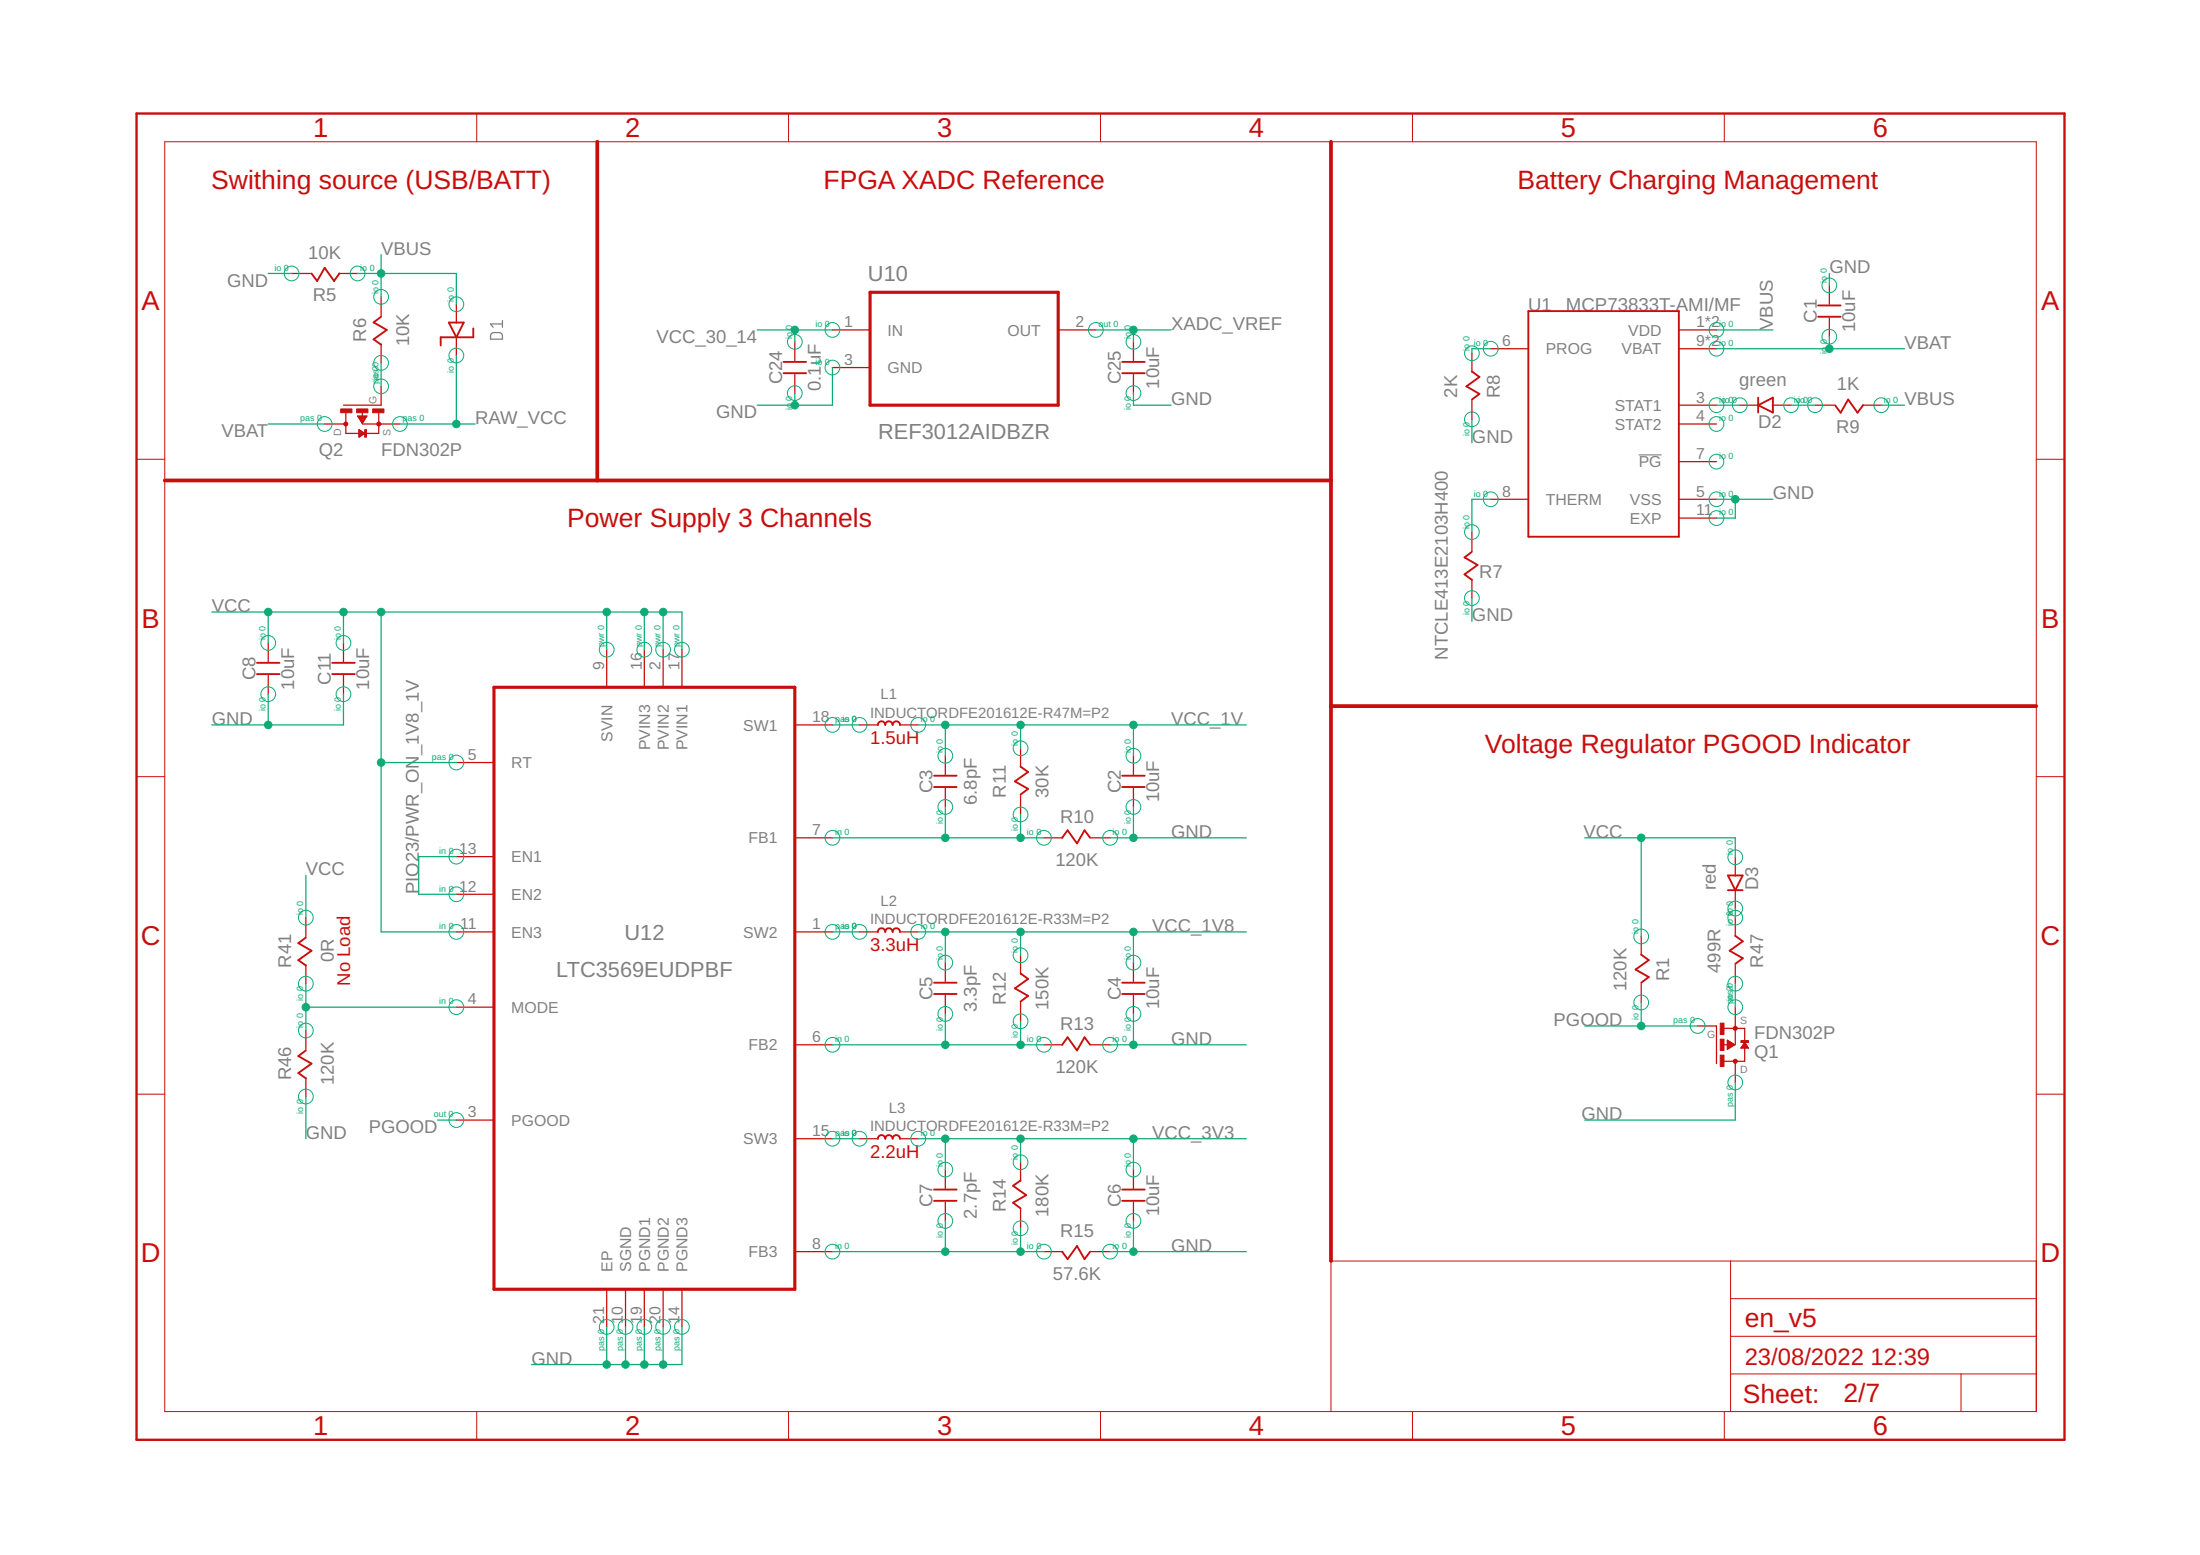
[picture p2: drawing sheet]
<svg xmlns="http://www.w3.org/2000/svg" width="297mm" height="210mm" viewBox="0 0 297 210" stroke-linecap="round" stroke-linejoin="round" font-family="sans-serif">
<path d="M66.4 45a1.54 1.54 0 0 1 1.2-.1l.2 .3v.6h-1.6l.1-.6zM67.8 43.3v.9M67.8 43.7h-1.6l.4 .5" fill="none" stroke="#808080" stroke-width=".17"/>
<path d="M221.3 61.4h3" fill="none" stroke="#808080" stroke-width=".15"/>
<path d="M80.6 19.1v45.8M179.7 19.1v151.1M22.2 64.9h157.5M179.7 95.3h95.2" fill="none" stroke="#c90d0c" stroke-width=".51"/>
<g fill="none" stroke="#c90d0c" stroke-width=".14">
<path d="M22.2 19.1h252.7v171.4h-252.7zM64.4 15.3v3.8M106.5 15.3v3.8M148.6 15.3v3.8M190.7 15.3v3.8M232.8 15.3v3.8M48.3 56.2h1.3l-.7 1zM48.3 56.2h1.2M48.4 56.3h1M48.4 56.4h1M48.5 56.5h.9M48.5 56.5h.8"/>
<path d="M48.6 56.6h.7M48.6 56.7h.6M48.7 56.8h.4M48.7 56.9h.4M48.8 56.9h.3M48.8 57h.2M48.9 57.1h.1M18.4 62h3.8M274.9 62h3.8M18.4 104.8h3.8M274.9 104.8h3.8M18.4 147.7h3.8"/>
<path d="M233.2 140.4l1 .6-1 .7zM233.2 141.6h.1M233.2 141.6h.2M233.2 141.5h.3M233.2 141.4h.4M233.2 141.4h.5M233.2 141.3h.6M233.2 141.2h.7M233.2 141.1h.8M233.2 141.1h.9M233.2 141h1M233.2 140.9h.9"/>
<path d="M233.2 140.9h.8M233.2 140.8h.7M233.2 140.7h.6M233.2 140.7h.4M233.2 140.6h.3M233.2 140.5h.2M233.2 140.4h.1M274.9 147.7h3.8M233.7 170.2v20.3M233.7 175.3h41.2M274.9 170.2h-95.2v20.3M64.4 190.5v3.9"/>
<path d="M106.5 190.5v3.9M148.6 190.5v3.9M190.7 190.5v3.9M232.8 190.5v3.9M233.7 185.5h41.2M233.7 180.4h41.2M264.8 185.5v5"/>
</g>
<path d="M18.4 15.3h260.3v179.1h-260.3z" fill="none" stroke="#c90d0c" stroke-width=".32"/>
<g fill="none" stroke="#c90d0c" stroke-width=".17">
<path d="M39.4 36.9h2.5M45.7 36.9h2.6M247 38.5v2.6M43.8 57.2h2.9M48.5 58l.7 .5-.7 .5zM48.5 58.9h.1M48.5 58.8h.3M48.5 58.7h.5M48.5 58.5h.7M48.5 58.4h.6M48.5 58.3h.4M48.5 58.2h.2"/>
<path d="M48.5 58.1h.1M48.9 55.3v.9M48.9 57.2h5.1M51.1 55.3v3.2h-4.4v-2.9M51.5 52.2v2.5h-5.1M51.5 40.1v2.5M51.5 46.4v2.6M61.6 41.1v2.5M61.6 45.4v2.6M107.3 46.1v2.6M107.3 50.5v2.6M112.4 44.5h5.1"/>
<path d="M112.4 49.6h5.1M142.9 44.5h5.1M153 46.1v2.6M153 50.5v2.6M198.7 47.7v2.5M198.7 54.1v2.5M201.3 47.1h5.1M226.7 54.7h5.1M226.7 57.2h5.1M226.7 44.5h5.1M226.7 47.1h5.1M234.9 54.7h2.5"/>
<path d="M239.3 54.7h2.5M245.1 54.7h2.5M247 42.9v2.5M251.5 54.7h2.5M198.7 71.8v2.6M198.7 78.2v2.5M201.3 67.4h5.1M226.7 67.4h5.1M226.7 62.3h5.1M226.7 69.9h5.1M36.2 86.8v2.5M36.2 91.2v2.5"/>
<path d="M46.4 86.8v2.5M46.4 91.2v2.5M81.9 87.7v5.1M87 87.7v5.1M89.5 87.7v5.1M92.1 87.7v5.1M107.3 97.9h5.1M116.1 97.9h2.5M121.4 97.9h2.6M61.6 115.6h5.1M61.6 102.9h5.1M107.3 113.1h5.1"/>
<path d="M127.6 102v2.6M127.6 106.4v2.5M137.8 101v2.5M137.8 107.4v2.5M140.9 113.1h2.6M147.3 113.1h2.6M153 102v2.6M153 106.4v2.5M234.3 115.7v2.6M41.3 123.9v2.5M41.3 130.2v2.6M41.3 139.1v2.5"/>
<path d="M61.6 120.7h5.1M61.6 125.8h5.1M61.6 136h5.1M107.3 125.8h5.1M116.1 125.8h2.5M121.4 125.8h2.6M127.6 129.9v2.6M127.6 134.3v2.6M137.8 128.9v2.6M137.8 135.3v2.6M153 129.9v2.6M153 134.3v2.6"/>
<path d="M221.6 126.4v2.5M221.6 132.8v2.5M229.2 138.5h2.6v5.1M232.4 138.8h3.2v4.5h-2.9M234.3 120.1v2.5M234.3 123.9v2.5M234.3 130.2v2.6M234.3 136v5M41.3 145.5v2.5M61.6 151.2h5.1M107.3 153.7h5.1M107.3 141h5.1"/>
<path d="M116.1 153.7h2.5M121.4 153.7h2.6M127.6 157.9v2.5M137.8 156.9v2.5M140.9 141h2.6M147.3 141h2.6M153 157.9v2.5M232.4 141h.8M234.3 143.3v2.8M235.1 141.4h.9M235.2 141.3h.7M235.3 141.2h.6"/>
<path d="M235.4 141h.4M235.4 140.9h.3M235.5 140.8h.1M235.6 140.7l.5 .8h-1zM81.9 174v5.1M84.5 174v5.1M87 174v5.1M89.5 174v5.1M92.1 174v5.1M107.3 169h5.1M127.6 162.3v2.5M137.8 163.3v2.5"/>
<path d="M140.9 169h2.6M147.3 169h2.6M153 162.3v2.5"/>
</g>
<g fill="none" stroke="#c90d0c" stroke-width=".42">
<path d="M117.5 39.5h25.4v15.2h-25.4zM66.7 92.8h40.6v81.2h-40.6z"/>
<circle cx="46.7" cy="57.2" r=".13"/>
<circle cx="51.1" cy="57.2" r=".13"/>
<circle cx="234.3" cy="138.8" r=".13"/>
<circle cx="234.3" cy="143.3" r=".13"/>
</g>
<g fill="#c90d0c" stroke="#c90d0c" stroke-width=".14">
<path d="M46 55.2h1.5v.5h-1.5z"/>
<path d="M48.2 55.2h1.5v.5h-1.5z"/>
<path d="M50.3 55.2h1.5v.5h-1.5z"/>
<path d="M49.2 58h.3v1h-.3z"/>
<path d="M232.3 142.4h.5v1.6h-.5z"/>
<path d="M232.3 140.3h.5v1.5h-.5z"/>
<path d="M232.3 138.1h.5v1.5h-.5z"/>
<path d="M235.1 140.5h1v.2h-1z"/>
</g>
<g fill="none" stroke="#c90d0c" stroke-width=".25">
<path d="M42.1 36.9l.7 1 1-1.7 1.3 1.7 .7-1M51.5 42.8l-1.1 .7 1.8 1-1.8 1.3 1.1 .7M60.6 43.5h2l-1 2zM63.9 44.3v1.2h-4.4v1.1M105.8 50.4h3M105.8 48.9h3M151.5 50.4h3.1M151.5 48.9h3.1M198.7 50.1l1 .8-1.7 1.3 1.7 1-1 .7M206.4 42h20.3v30.5h-20.3zM237.4 54.7l2-1v2zM237.4 53.7v2"/>
<path d="M245.5 42.8h3M245.5 41.2h3M247.8 54.7l.7 1 1-1.8 1.3 1.8 .7-1M198.7 74.5l-1 .7 1.8 1.1-1.8 1.2 1 .8M34.7 89.5h3M34.7 91h3M44.9 89.5h3M44.9 91h3M118.5 97.9a.51 .51 0 0 1 .5-.5 .51 .51 0 0 1 .5 .5 .5 .5 0 0 1 .5-.5 .5 .5 0 0 1 .5 .5 .5 .5 0 0 1 .5-.5 .5 .5 0 0 1 .5 .5M126.1 106.2h3.1M126.1 104.7h3.1M137.8 103.5l1 .7-1.8 1.3 1.8 1-1 .8"/>
<path d="M143.4 113.1l.7-1 1.3 1.8 1-1.8 .8 1M151.5 106.2h3.1M151.5 104.7h3.1M233.3 118.2h2l-1 2zM41.3 126.6l-1 .7 1.8 1-1.8 1.3 1 .7M118.5 125.8a.51 .51 0 0 1 .5-.5 .51 .51 0 0 1 .5 .5 .5 .5 0 0 1 .5-.5 .5 .5 0 0 1 .5 .5 .5 .5 0 0 1 .5-.5 .5 .5 0 0 1 .5 .5M126.1 132.7h3.1M126.1 134.2h3.1M137.8 131.4l1 .7-1.8 1.3 1.8 1-1 .8M151.5 132.7h3.1M151.5 134.2h3.1M221.6 128.9l1 .7-1.8 1.3 1.8 1-1 .8"/>
<path d="M233.3 120.2h2M234.3 126.3l1 .8-1.8 1.2 1.8 1-1 .8M41.3 141.8l-1 .8 1.8 1-1.8 1.2 1 .8M118.5 153.7a.51 .51 0 0 1 .5-.5 .51 .51 0 0 1 .5 .5 .5 .5 0 0 1 .5-.5 .5 .5 0 0 1 .5 .5 .5 .5 0 0 1 .5-.5 .5 .5 0 0 1 .5 .5M137.8 159.3l-1 .8 1.8 1.2-1.8 1 1 .8M143.4 141l.7-1 1.3 1.8 1-1.8 .8 1M126.1 160.6h3.1M126.1 162.1h3.1M143.4 169l.7 1 1.3-1.8 1 1.8 .8-1M151.5 160.6h3.1M151.5 162.1h3.1"/>
</g>
<g fill="none" stroke="#0dab76" stroke-width=".14">
<circle cx="39.4" cy="36.9" r=".99"/>
<circle cx="48.3" cy="36.9" r=".99"/>
<circle cx="247" cy="38.5" r=".99"/>
<circle cx="43.8" cy="57.2" r=".99"/>
<circle cx="51.5" cy="40.1" r=".99"/>
<circle cx="51.5" cy="49" r=".99"/>
<circle cx="51.5" cy="52.2" r=".99"/>
<circle cx="54" cy="57.2" r=".99"/>
<circle cx="61.6" cy="41.1" r=".99"/>
<circle cx="61.6" cy="48" r=".99"/>
<circle cx="107.3" cy="53.1" r=".99"/>
<circle cx="107.3" cy="46.1" r=".99"/>
<circle cx="112.4" cy="49.6" r=".99"/>
<circle cx="112.4" cy="44.5" r=".99"/>
<circle cx="148" cy="44.5" r=".99"/>
<circle cx="153" cy="53.1" r=".99"/>
<circle cx="153" cy="46.1" r=".99"/>
<circle cx="198.7" cy="47.7" r=".99"/>
<circle cx="198.7" cy="56.6" r=".99"/>
<circle cx="201.3" cy="47.1" r=".99"/>
<circle cx="231.8" cy="54.7" r=".99"/>
<circle cx="231.8" cy="57.2" r=".99"/>
<circle cx="231.8" cy="47.1" r=".99"/>
<circle cx="231.8" cy="44.5" r=".99"/>
<circle cx="234.9" cy="54.7" r=".99"/>
<circle cx="241.8" cy="54.7" r=".99"/>
<circle cx="245.1" cy="54.7" r=".99"/>
<circle cx="247" cy="45.4" r=".99"/>
<circle cx="254" cy="54.7" r=".99"/>
<circle cx="198.7" cy="71.8" r=".99"/>
<circle cx="201.3" cy="67.4" r=".99"/>
<circle cx="231.8" cy="67.4" r=".99"/>
<circle cx="231.8" cy="62.3" r=".99"/>
<circle cx="231.8" cy="69.9" r=".99"/>
<circle cx="36.2" cy="93.7" r=".99"/>
<circle cx="36.2" cy="86.8" r=".99"/>
<circle cx="46.4" cy="93.7" r=".99"/>
<circle cx="46.4" cy="86.8" r=".99"/>
<circle cx="81.9" cy="87.7" r=".99"/>
<circle cx="87" cy="87.7" r=".99"/>
<circle cx="89.5" cy="87.7" r=".99"/>
<circle cx="92.1" cy="87.7" r=".99"/>
<circle cx="112.4" cy="97.9" r=".99"/>
<circle cx="116.1" cy="97.9" r=".99"/>
<circle cx="124" cy="97.9" r=".99"/>
<circle cx="198.7" cy="80.7" r=".99"/>
<circle cx="61.6" cy="115.6" r=".99"/>
<circle cx="61.6" cy="102.9" r=".99"/>
<circle cx="112.4" cy="113.1" r=".99"/>
<circle cx="127.6" cy="108.9" r=".99"/>
<circle cx="127.6" cy="102" r=".99"/>
<circle cx="137.8" cy="101" r=".99"/>
<circle cx="137.8" cy="109.9" r=".99"/>
<circle cx="140.9" cy="113.1" r=".99"/>
<circle cx="149.9" cy="113.1" r=".99"/>
<circle cx="153" cy="108.9" r=".99"/>
<circle cx="153" cy="102" r=".99"/>
<circle cx="234.3" cy="115.7" r=".99"/>
<circle cx="41.3" cy="123.9" r=".99"/>
<circle cx="41.3" cy="132.8" r=".99"/>
<circle cx="41.3" cy="139.1" r=".99"/>
<circle cx="61.6" cy="136" r=".99"/>
<circle cx="61.6" cy="125.8" r=".99"/>
<circle cx="61.6" cy="120.7" r=".99"/>
<circle cx="112.4" cy="125.8" r=".99"/>
<circle cx="116.1" cy="125.8" r=".99"/>
<circle cx="124" cy="125.8" r=".99"/>
<circle cx="127.6" cy="129.9" r=".99"/>
<circle cx="127.6" cy="136.9" r=".99"/>
<circle cx="137.8" cy="128.9" r=".99"/>
<circle cx="137.8" cy="137.9" r=".99"/>
<circle cx="153" cy="136.9" r=".99"/>
<circle cx="153" cy="129.9" r=".99"/>
<circle cx="221.6" cy="126.4" r=".99"/>
<circle cx="221.6" cy="135.3" r=".99"/>
<circle cx="229.2" cy="138.5" r=".99"/>
<circle cx="234.3" cy="136" r=".99"/>
<circle cx="234.3" cy="132.8" r=".99"/>
<circle cx="234.3" cy="122.6" r=".99"/>
<circle cx="234.3" cy="123.9" r=".99"/>
<circle cx="41.3" cy="148" r=".99"/>
<circle cx="61.6" cy="151.2" r=".99"/>
<circle cx="112.4" cy="141" r=".99"/>
<circle cx="112.4" cy="153.7" r=".99"/>
<circle cx="116.1" cy="153.7" r=".99"/>
<circle cx="124" cy="153.7" r=".99"/>
<circle cx="127.6" cy="157.9" r=".99"/>
<circle cx="137.8" cy="156.9" r=".99"/>
<circle cx="140.9" cy="141" r=".99"/>
<circle cx="149.9" cy="141" r=".99"/>
<circle cx="153" cy="157.9" r=".99"/>
<circle cx="234.3" cy="146.1" r=".99"/>
<circle cx="81.9" cy="179.1" r=".99"/>
<circle cx="84.5" cy="179.1" r=".99"/>
<circle cx="87" cy="179.1" r=".99"/>
<circle cx="89.5" cy="179.1" r=".99"/>
<circle cx="92.1" cy="179.1" r=".99"/>
<circle cx="112.4" cy="169" r=".99"/>
<circle cx="127.6" cy="164.8" r=".99"/>
<circle cx="137.8" cy="165.8" r=".99"/>
<circle cx="140.9" cy="169" r=".99"/>
<circle cx="149.9" cy="169" r=".99"/>
<circle cx="153" cy="164.8" r=".99"/>
</g>
<g fill="none" stroke="#0dab76" stroke-width=".17">
<path d="M36.2 36.9h3.2M48.3 36.9h13.3v4.2M51.5 34.4v5.7M247 36.9v1.6M36.2 57.2h7.6M51.5 49v3.2M54 57.2h10.2M61.6 48v9.2M102.2 44.5h10.2M107.3 44.5v1.6M107.3 53.1v1.6M112.4 49.6v5.1h-10.2"/>
<path d="M148 44.5h10.1M153 53.1v1.6h5.1M153 44.5v1.6M198.7 56.6v3.2M201.3 47.1h-2.6v.6M231.8 47.1h25.4M231.8 44.5h7.6M231.8 54.7h3.1M241.8 54.7h3.3M247 45.4v1.7M254 54.7h3.2M201.3 67.4h-2.6v4.4"/>
<path d="M231.8 67.4h7.6M234.3 67.4v2.5h-2.5M28.6 82.6h63.5v5.1M36.2 82.6v4.2M36.2 93.7v4.2M46.4 82.6v4.2M46.4 93.7v4.2h-17.8M51.5 82.6v43.2h10.1M81.9 82.6v5.1M87 82.6v5.1M89.5 82.6v5.1M112.4 97.9h3.7"/>
<path d="M124 97.9h44.3M127.6 97.9v4.1M137.8 97.9v3.1M153 97.9v4.1M198.7 80.7v3.2M41.3 118.2v5.7M51.5 102.9h10.1M61.6 115.6h-5.1v5.1h5.1M112.4 113.1h28.5M127.6 108.9v4.2M137.8 109.9v3.2M149.9 113.1h18.4"/>
<path d="M153 108.9v4.2M214 113.1h20.3v2.6M221.6 113.1v13.3M41.3 132.8v6.3M41.3 136h20.3M112.4 125.8h3.7M124 125.8h44.3M127.6 125.8v4.1M127.6 136.9v4.1M137.8 125.8v3.1M137.8 137.9v3.1M153 125.8v4.1"/>
<path d="M153 136.9v4.1M214 138.5h15.2M221.6 135.3v3.2M234.3 122.6v1.3M234.3 132.8v3.2M41.3 148v5.7M59.1 151.2h2.5M112.4 141h28.5M112.4 153.7h3.7M124 153.7h44.3M127.6 153.7v4.2M137.8 153.7v3.2"/>
<path d="M149.9 141h18.4M153 153.7v4.2M234.3 146.1v5.1h-20.3M81.9 179.1v5.1M84.5 179.1v5.1M87 179.1v5.1M89.5 179.1v5.1M92.1 179.1v5.1h-20.3M112.4 169h28.5M127.6 164.8v4.2M137.8 165.8v3.2M149.9 169h18.4"/>
<path d="M153 164.8v4.2"/>
</g>
<g fill="#0dab76" stroke="#0dab76" stroke-width=".14">
<circle cx="247" cy="47.1" r=".51"/>
<circle cx="51.5" cy="36.9" r=".51"/>
<circle cx="234.3" cy="67.4" r=".51"/>
<circle cx="36.2" cy="97.9" r=".51"/>
<circle cx="153" cy="169" r=".51"/>
<circle cx="153" cy="113.1" r=".51"/>
<circle cx="153" cy="141" r=".51"/>
<circle cx="81.9" cy="184.2" r=".51"/>
<circle cx="84.5" cy="184.2" r=".51"/>
<circle cx="87" cy="184.2" r=".51"/>
<circle cx="89.5" cy="184.2" r=".51"/>
<circle cx="107.3" cy="54.7" r=".51"/>
<circle cx="61.6" cy="57.2" r=".51"/>
<circle cx="153" cy="44.5" r=".51"/>
<circle cx="89.5" cy="82.6" r=".51"/>
<circle cx="87" cy="82.6" r=".51"/>
<circle cx="81.9" cy="82.6" r=".51"/>
<circle cx="46.4" cy="82.6" r=".51"/>
<circle cx="36.2" cy="82.6" r=".51"/>
<circle cx="51.5" cy="82.6" r=".51"/>
<circle cx="51.5" cy="102.9" r=".51"/>
<circle cx="221.6" cy="113.1" r=".51"/>
<circle cx="127.6" cy="97.9" r=".51"/>
<circle cx="137.8" cy="97.9" r=".51"/>
<circle cx="153" cy="97.9" r=".51"/>
<circle cx="137.8" cy="113.1" r=".51"/>
<circle cx="127.6" cy="113.1" r=".51"/>
<circle cx="127.6" cy="125.8" r=".51"/>
<circle cx="137.8" cy="125.8" r=".51"/>
<circle cx="153" cy="125.8" r=".51"/>
<circle cx="137.8" cy="169" r=".51"/>
<circle cx="127.6" cy="169" r=".51"/>
<circle cx="137.8" cy="141" r=".51"/>
<circle cx="127.6" cy="141" r=".51"/>
<circle cx="127.6" cy="153.7" r=".51"/>
<circle cx="137.8" cy="153.7" r=".51"/>
<circle cx="153" cy="153.7" r=".51"/>
<circle cx="41.3" cy="136" r=".51"/>
<circle cx="221.6" cy="138.5" r=".51"/>
<circle cx="107.3" cy="44.5" r=".51"/>
</g>
<g font-size="3.7" fill="#c90d0c">
<text x="42.3" y="18.5">1</text>
<text x="84.4" y="18.5">2</text>
<text x="126.5" y="18.5">3</text>
<text x="168.6" y="18.5">4</text>
<text x="210.7" y="18.5">5</text>
<text x="252.9" y="18.5">6</text>
<text x="19.1" y="41.9">A</text>
<text x="275.6" y="41.9">A</text>
<text x="19.1" y="84.7">B</text>
<text x="275.6" y="84.7">B</text>
<text x="19" y="127.6">C</text>
<text x="275.5" y="127.6">C</text>
<text x="19" y="170.4">D</text>
<text x="275.5" y="170.4">D</text>
<text x="42.3" y="193.7">1</text>
<text x="84.4" y="193.7">2</text>
<text x="126.5" y="193.7">3</text>
<text x="168.6" y="193.7">4</text>
<text x="210.7" y="193.7">5</text>
<text x="252.9" y="193.7">6</text>
</g>
<g font-size="3.6" fill="#c90d0c">
<text x="28.5" y="25.5">Swithing source (USB/BATT)</text>
<text x="111.2" y="25.5">FPGA XADC Reference</text>
<text x="204.9" y="25.5">Battery Charging Management</text>
<text x="76.6" y="71.2">Power Supply 3 Channels</text>
<text x="200.5" y="101.7">Voltage Regulator PGOOD Indicator</text>
<text x="235.6" y="179.1">en_v5</text>
<text x="235.3" y="189.4">Sheet:</text>
<text x="248.9" y="189.3">2/7</text>
</g>
<g font-size="3.2" fill="#c90d0c">
<text x="235.6" y="184.2">23/08/2022</text>
<text x="252.6" y="184.2">12:39</text>
</g>
<g font-size="2.9" fill="#808080">
<text x="117.2" y="37.9">U10</text>
<text x="118.6" y="59.3">REF3012AIDBZR</text>
<text x="75.1" y="131.9">LTC3569EUDPBF</text>
<text x="84.3" y="126.8">U12</text>
</g>
<g font-size="2.5" fill="#808080">
<text x="41.6" y="34.9">10K</text>
<text x="51.5" y="34.4">VBUS</text>
<text x="30.7" y="38.7">GND</text>
<text x="42.2" y="40.7">R5</text>
<text x="206.3" y="42">U1</text>
<text x="247" y="36.9">GND</text>
<text x="49.5" y="46.1" transform="rotate(-90 49.5 46.1)">R6</text>
<text x="55.2" y="46.8" transform="rotate(-90 55.2 46.8)">10K</text>
<text x="88.6" y="46.3">VCC_30_14</text>
<text x="158.1" y="44.5">XADC_VREF</text>
<text x="211.4" y="42">MCP73833T-AMI/MF</text>
<text x="239.4" y="44.5" transform="rotate(-90 239.4 44.5)">VBUS</text>
<text x="245.3" y="43.6" transform="rotate(-90 245.3 43.6)">C1</text>
<text x="250.5" y="44.8" transform="rotate(-90 250.5 44.8)">10uF</text>
<text x="257.2" y="47.1">VBAT</text>
<text x="105.6" y="51.9" transform="rotate(-90 105.6 51.9)">C24</text>
<text x="110.8" y="52.8" transform="rotate(-90 110.8 52.8)">0.1uF</text>
<text x="151.3" y="51.9" transform="rotate(-90 151.3 51.9)">C25</text>
<text x="156.5" y="52.4" transform="rotate(-90 156.5 52.4)">10uF</text>
<text x="196.7" y="53.7" transform="rotate(-90 196.7 53.7)">2K</text>
<text x="202.5" y="53.8" transform="rotate(-90 202.5 53.8)">R8</text>
<text x="234.8" y="52.1">green</text>
<text x="248" y="52.7">1K</text>
<text x="29.9" y="59">VBAT</text>
<text x="64.1" y="57.2">RAW_VCC</text>
<text x="96.7" y="56.5">GND</text>
<text x="158.1" y="54.7">GND</text>
<text x="198.7" y="59.8">GND</text>
<text x="237.4" y="57.8">D2</text>
<text x="247.9" y="58.5">R9</text>
<text x="257.2" y="54.7">VBUS</text>
<text x="43" y="61.5">Q2</text>
<text x="51.5" y="61.5">FDN302P</text>
<text x="239.4" y="67.4">GND</text>
<text x="28.6" y="82.6">VCC</text>
<text x="198.7" y="83.9">GND</text>
<text x="199.7" y="78.1">R7</text>
<text x="195.5" y="89.1" transform="rotate(-90 195.5 89.1)">NTCLE413E2103H400</text>
<text x="34.5" y="91.8" transform="rotate(-90 34.5 91.8)">C8</text>
<text x="39.7" y="93.1" transform="rotate(-90 39.7 93.1)">10uF</text>
<text x="44.7" y="92.4" transform="rotate(-90 44.7 92.4)">C11</text>
<text x="49.9" y="93.1" transform="rotate(-90 49.9 93.1)">10uF</text>
<text x="28.6" y="97.9">GND</text>
<text x="158.1" y="97.9">VCC_1V</text>
<text x="125.9" y="107.1" transform="rotate(-90 125.9 107.1)">C3</text>
<text x="135.8" y="107.7" transform="rotate(-90 135.8 107.7)">R11</text>
<text x="141.6" y="107.7" transform="rotate(-90 141.6 107.7)">30K</text>
<text x="151.3" y="107.1" transform="rotate(-90 151.3 107.1)">C2</text>
<text x="131.9" y="108.7" transform="rotate(-90 131.9 108.7)">6.8pF</text>
<text x="143.1" y="111.1">R10</text>
<text x="156.5" y="108.3" transform="rotate(-90 156.5 108.3)">10uF</text>
<text x="158.1" y="113.1">GND</text>
<text x="213.8" y="113.1">VCC</text>
<text x="41.3" y="118.2">VCC</text>
<text x="142.5" y="116.9">120K</text>
<text x="56.5" y="120.7" transform="rotate(-90 56.5 120.7)">PIO23/PWR_ON_1V8_1V</text>
<text x="155.6" y="125.8">VCC_1V8</text>
<text x="231.7" y="120.2" transform="rotate(-90 231.7 120.2)">red</text>
<text x="237.4" y="120.2" transform="rotate(-90 237.4 120.2)">D3</text>
<text x="39.3" y="130.6" transform="rotate(-90 39.3 130.6)">R41</text>
<text x="45.1" y="129.9" transform="rotate(-90 45.1 129.9)">0R</text>
<text x="232.3" y="131.3" transform="rotate(-90 232.3 131.3)">499R</text>
<text x="238.1" y="130.6" transform="rotate(-90 238.1 130.6)">R47</text>
<text x="125.9" y="135" transform="rotate(-90 125.9 135)">C5</text>
<text x="131.9" y="136.6" transform="rotate(-90 131.9 136.6)">3.3pF</text>
<text x="135.8" y="135.7" transform="rotate(-90 135.8 135.7)">R12</text>
<text x="141.6" y="136.3" transform="rotate(-90 141.6 136.3)">150K</text>
<text x="151.3" y="135" transform="rotate(-90 151.3 135)">C4</text>
<text x="156.5" y="136.2" transform="rotate(-90 156.5 136.2)">10uF</text>
<text x="219.6" y="133.8" transform="rotate(-90 219.6 133.8)">120K</text>
<text x="225.4" y="132.5" transform="rotate(-90 225.4 132.5)">R1</text>
<text x="143.1" y="139">R13</text>
<text x="158.1" y="141">GND</text>
<text x="209.8" y="138.5">PGOOD</text>
<text x="236.8" y="140.3">FDN302P</text>
<text x="236.8" y="142.8">Q1</text>
<text x="39.3" y="145.9" transform="rotate(-90 39.3 145.9)">R46</text>
<text x="45.1" y="146.5" transform="rotate(-90 45.1 146.5)">120K</text>
<text x="142.5" y="144.8">120K</text>
<text x="41.3" y="153.7">GND</text>
<text x="49.8" y="153">PGOOD</text>
<text x="155.6" y="153.7">VCC_3V3</text>
<text x="213.5" y="151.2">GND</text>
<text x="125.9" y="162.9" transform="rotate(-90 125.9 162.9)">C7</text>
<text x="131.9" y="164.5" transform="rotate(-90 131.9 164.5)">2.7pF</text>
<text x="135.8" y="163.6" transform="rotate(-90 135.8 163.6)">R14</text>
<text x="141.6" y="164.3" transform="rotate(-90 141.6 164.3)">180K</text>
<text x="143.1" y="167">R15</text>
<text x="151.3" y="162.9" transform="rotate(-90 151.3 162.9)">C6</text>
<text x="156.5" y="164.2" transform="rotate(-90 156.5 164.2)">10uF</text>
<text x="142.2" y="172.7">57.6K</text>
<text x="158.1" y="169">GND</text>
<text x="71.8" y="184.2">GND</text>
</g>
<g font-size="2.5" fill="#c90d0c">
<text x="117.5" y="100.4">1.5uH</text>
<text x="117.5" y="128.3">3.3uH</text>
<text x="47.3" y="133" transform="rotate(-90 47.3 133)">No Load</text>
<text x="117.5" y="156.3">2.2uH</text>
</g>
<g font-size="2.1" fill="#808080">
<text x="114" y="44.2">1</text>
<text x="119.8" y="45.3">IN</text>
<text x="136" y="45.3">OUT</text>
<text x="145.2" y="44.2">2</text>
<text x="202.8" y="46.7">6</text>
<text x="208.7" y="47.8">PROG</text>
<text x="218.9" y="47.8">VBAT</text>
<text x="219.8" y="45.3">VDD</text>
<text x="229" y="44.2">1*2</text>
<text x="229" y="46.7">9*2</text>
<text x="114" y="49.3">3</text>
<text x="119.8" y="50.4">GND</text>
<text x="218" y="55.5">STAT1</text>
<text x="218" y="58">STAT2</text>
<text x="229" y="54.3">3</text>
<text x="229" y="56.9">4</text>
<text x="221.3" y="63.1">PG</text>
<text x="229" y="62">7</text>
<text x="202.8" y="67">8</text>
<text x="208.7" y="68.1">THERM</text>
<text x="220.1" y="68.1">VSS</text>
<text x="220.1" y="70.7">EXP</text>
<text x="229" y="67">5</text>
<text x="229" y="69.6">11</text>
<text x="81.6" y="90.4" transform="rotate(-90 81.6 90.4)">9</text>
<text x="86.6" y="90.4" transform="rotate(-90 86.6 90.4)">16</text>
<text x="89.2" y="90.4" transform="rotate(-90 89.2 90.4)">2</text>
<text x="91.7" y="90.4" transform="rotate(-90 91.7 90.4)">17</text>
<text x="82.7" y="100.1" transform="rotate(-90 82.7 100.1)">SVIN</text>
<text x="87.8" y="101.3" transform="rotate(-90 87.8 101.3)">PVIN3</text>
<text x="90.3" y="101.3" transform="rotate(-90 90.3 101.3)">PVIN2</text>
<text x="92.8" y="101.3" transform="rotate(-90 92.8 101.3)">PVIN1</text>
<text x="100.3" y="98.6">SW1</text>
<text x="109.7" y="97.5">18</text>
<text x="63.2" y="102.6">5</text>
<text x="69" y="103.7">RT</text>
<text x="101.1" y="113.9">FB1</text>
<text x="109.7" y="112.7">7</text>
<text x="62" y="115.3">13</text>
<text x="69" y="116.4">EN1</text>
<text x="62" y="120.4">12</text>
<text x="62.1" y="125.4">11</text>
<text x="69" y="121.5">EN2</text>
<text x="109.7" y="125.4">1</text>
<text x="69" y="126.6">EN3</text>
<text x="100.3" y="126.6">SW2</text>
<text x="63.2" y="135.6">4</text>
<text x="69" y="136.7">MODE</text>
<text x="101.1" y="141.8">FB2</text>
<text x="109.7" y="140.7">6</text>
<text x="63.2" y="150.8">3</text>
<text x="69" y="151.9">PGOOD</text>
<text x="100.3" y="154.5">SW3</text>
<text x="109.7" y="153.4">15</text>
<text x="82.7" y="171.7" transform="rotate(-90 82.7 171.7)">EP</text>
<text x="85.2" y="171.7" transform="rotate(-90 85.2 171.7)">SGND</text>
<text x="87.8" y="171.7" transform="rotate(-90 87.8 171.7)">PGND1</text>
<text x="90.3" y="171.7" transform="rotate(-90 90.3 171.7)">PGND2</text>
<text x="92.8" y="171.7" transform="rotate(-90 92.8 171.7)">PGND3</text>
<text x="101.1" y="169.7">FB3</text>
<text x="109.7" y="168.6">8</text>
<text x="81.6" y="178.7" transform="rotate(-90 81.6 178.7)">21</text>
<text x="84.1" y="178.7" transform="rotate(-90 84.1 178.7)">10</text>
<text x="86.6" y="178.7" transform="rotate(-90 86.6 178.7)">19</text>
<text x="89.2" y="178.7" transform="rotate(-90 89.2 178.7)">20</text>
<text x="91.7" y="178.7" transform="rotate(-90 91.7 178.7)">14</text>
</g>
<g font-size="2" fill="#808080">
<text x="118.9" y="94.3">L1</text>
<text x="117.5" y="96.9">INDUCTORDFE201612E-R47M=P2</text>
<text x="117.5" y="124.8">INDUCTORDFE201612E-R33M=P2</text>
<text x="118.9" y="122.3">L2</text>
<text x="117.5" y="152.7">INDUCTORDFE201612E-R33M=P2</text>
<text x="120" y="150.2">L3</text>
</g>
<g font-size="1.4" fill="#808080">
<text x="46.1" y="58.9" transform="rotate(-90 46.1 58.9)">D</text>
<text x="50.8" y="54.5" transform="rotate(-90 50.8 54.5)">G</text>
<text x="52.7" y="58.8" transform="rotate(-90 52.7 58.8)">S</text>
<text x="230.5" y="140.1">G</text>
<text x="234.9" y="138.2">S</text>
<text x="234.9" y="144.9">D</text>
</g>
<g font-size="1.2" fill="#0dab76">
<text x="37.1" y="36.6">io 0</text>
<text x="48.6" y="36.6">io 0</text>
<text x="51.1" y="39.7" transform="rotate(-90 51.1 39.7)">io 0</text>
<text x="61.3" y="40.7" transform="rotate(-90 61.3 40.7)">io 0</text>
<text x="246.6" y="38.2" transform="rotate(-90 246.6 38.2)">io 0</text>
<text x="107" y="45.8" transform="rotate(-90 107 45.8)">io</text>
<text x="107" y="44.5" transform="rotate(-90 107 44.5)">0</text>
<text x="110.1" y="44.2">io 0</text>
<text x="148.3" y="44.2">out 0</text>
<text x="152.7" y="45.8" transform="rotate(-90 152.7 45.8)">io</text>
<text x="152.7" y="44.5" transform="rotate(-90 152.7 44.5)">0</text>
<text x="198.4" y="47.3" transform="rotate(-90 198.4 47.3)">io 0</text>
<text x="199" y="46.7">io 0</text>
<text x="232.1" y="44.2">io 0</text>
<text x="232.1" y="46.7">io 0</text>
<text x="246.6" y="47.8" transform="rotate(-90 246.6 47.8)">io</text>
<text x="246.6" y="46.5" transform="rotate(-90 246.6 46.5)">0</text>
<text x="51.1" y="51.8" transform="rotate(-90 51.1 51.8)">pias00</text>
<text x="51.1" y="51" transform="rotate(-90 51.1 51)">o</text>
<text x="61.3" y="50.3" transform="rotate(-90 61.3 50.3)">io 0</text>
<text x="110.1" y="49.3">io 0</text>
<text x="40.5" y="56.9">pas 0</text>
<text x="54.3" y="56.9">pas 0</text>
<text x="107" y="55.4" transform="rotate(-90 107 55.4)">io</text>
<text x="107" y="54.1" transform="rotate(-90 107 54.1)">0</text>
<text x="152.7" y="55.4" transform="rotate(-90 152.7 55.4)">io 0</text>
<text x="198.4" y="58.9" transform="rotate(-90 198.4 58.9)">io 0</text>
<text x="232.1" y="54.3">ioio00</text>
<text x="232.1" y="56.9">io 0</text>
<text x="242.2" y="54.3">ioio00</text>
<text x="254.4" y="54.3">io 0</text>
<text x="232.1" y="62">io 0</text>
<text x="198.4" y="71.5" transform="rotate(-90 198.4 71.5)">io 0</text>
<text x="199" y="67">io 0</text>
<text x="232.1" y="67">io 0</text>
<text x="232.1" y="69.6">io 0</text>
<text x="198.4" y="83" transform="rotate(-90 198.4 83)">io 0</text>
<text x="35.9" y="86.4" transform="rotate(-90 35.9 86.4)">io 0</text>
<text x="46" y="86.4" transform="rotate(-90 46 86.4)">io 0</text>
<text x="81.6" y="87.3" transform="rotate(-90 81.6 87.3)">pwr 0</text>
<text x="86.6" y="87.3" transform="rotate(-90 86.6 87.3)">pwr 0</text>
<text x="89.2" y="87.3" transform="rotate(-90 89.2 87.3)">pwr 0</text>
<text x="91.7" y="87.3" transform="rotate(-90 91.7 87.3)">pwr 0</text>
<text x="35.9" y="96" transform="rotate(-90 35.9 96)">io 0</text>
<text x="46" y="96" transform="rotate(-90 46 96)">io 0</text>
<text x="112.8" y="97.5">paio 0</text>
<text x="114.1" y="97.5">s 0</text>
<text x="124.3" y="97.5">io 0</text>
<text x="127.3" y="101.7" transform="rotate(-90 127.3 101.7)">io 0</text>
<text x="137.4" y="100.7" transform="rotate(-90 137.4 100.7)">io 0</text>
<text x="152.7" y="101.7" transform="rotate(-90 152.7 101.7)">io 0</text>
<text x="58.3" y="102.6">pas 0</text>
<text x="112.8" y="112.7">in 0</text>
<text x="127.3" y="111.2" transform="rotate(-90 127.3 111.2)">io 0</text>
<text x="137.4" y="112.2" transform="rotate(-90 137.4 112.2)">io 0</text>
<text x="138.7" y="112.7">io 0</text>
<text x="150.2" y="112.7">io 0</text>
<text x="152.7" y="111.2" transform="rotate(-90 152.7 111.2)">io 0</text>
<text x="59.3" y="115.3">in 0</text>
<text x="233.9" y="115.4" transform="rotate(-90 233.9 115.4)">io 0</text>
<text x="40.9" y="123.5" transform="rotate(-90 40.9 123.5)">io 0</text>
<text x="59.3" y="120.4">in 0</text>
<text x="59.3" y="125.4">in 0</text>
<text x="112.8" y="125.4">paio 0</text>
<text x="114.1" y="125.4">s 0</text>
<text x="124.3" y="125.4">io 0</text>
<text x="233.9" y="124.9" transform="rotate(-90 233.9 124.9)">io 0io 0</text>
<text x="127.3" y="129.6" transform="rotate(-90 127.3 129.6)">io 0</text>
<text x="137.4" y="128.6" transform="rotate(-90 137.4 128.6)">io 0</text>
<text x="152.7" y="129.6" transform="rotate(-90 152.7 129.6)">io 0</text>
<text x="221.2" y="126.1" transform="rotate(-90 221.2 126.1)">io 0</text>
<text x="40.9" y="135.1" transform="rotate(-90 40.9 135.1)">io 0</text>
<text x="59.3" y="135.6">in 0</text>
<text x="221.2" y="137.6" transform="rotate(-90 221.2 137.6)">io 0</text>
<text x="233.9" y="135.6" transform="rotate(-90 233.9 135.6)">pias00</text>
<text x="233.9" y="134.8" transform="rotate(-90 233.9 134.8)">o</text>
<text x="40.9" y="138.8" transform="rotate(-90 40.9 138.8)">io 0</text>
<text x="112.8" y="140.7">in 0</text>
<text x="127.3" y="139.2" transform="rotate(-90 127.3 139.2)">io 0</text>
<text x="137.4" y="140.2" transform="rotate(-90 137.4 140.2)">io 0</text>
<text x="138.7" y="140.7">io 0</text>
<text x="150.2" y="140.7">io 0</text>
<text x="152.7" y="139.2" transform="rotate(-90 152.7 139.2)">io 0</text>
<text x="225.9" y="138.1">pas 0</text>
<text x="233.9" y="149.4" transform="rotate(-90 233.9 149.4)">pas 0</text>
<text x="40.9" y="150.3" transform="rotate(-90 40.9 150.3)">io 0</text>
<text x="58.6" y="150.8">out 0</text>
<text x="112.8" y="153.4">paio 0</text>
<text x="114.1" y="153.4">s 0</text>
<text x="124.3" y="153.4">io 0</text>
<text x="127.3" y="157.5" transform="rotate(-90 127.3 157.5)">io 0</text>
<text x="137.4" y="156.5" transform="rotate(-90 137.4 156.5)">io 0</text>
<text x="152.7" y="157.5" transform="rotate(-90 152.7 157.5)">io 0</text>
<text x="127.3" y="167.1" transform="rotate(-90 127.3 167.1)">io 0</text>
<text x="152.7" y="167.1" transform="rotate(-90 152.7 167.1)">io 0</text>
<text x="112.8" y="168.6">in 0</text>
<text x="137.4" y="168.1" transform="rotate(-90 137.4 168.1)">io 0</text>
<text x="138.7" y="168.6">io 0</text>
<text x="150.2" y="168.6">io 0</text>
<text x="81.6" y="182.4" transform="rotate(-90 81.6 182.4)">pas 0</text>
<text x="84.1" y="182.4" transform="rotate(-90 84.1 182.4)">pas 0</text>
<text x="86.6" y="182.4" transform="rotate(-90 86.6 182.4)">pas 0</text>
<text x="89.2" y="182.4" transform="rotate(-90 89.2 182.4)">pas 0</text>
<text x="91.7" y="182.4" transform="rotate(-90 91.7 182.4)">pas 0</text>
</g>
</svg>
